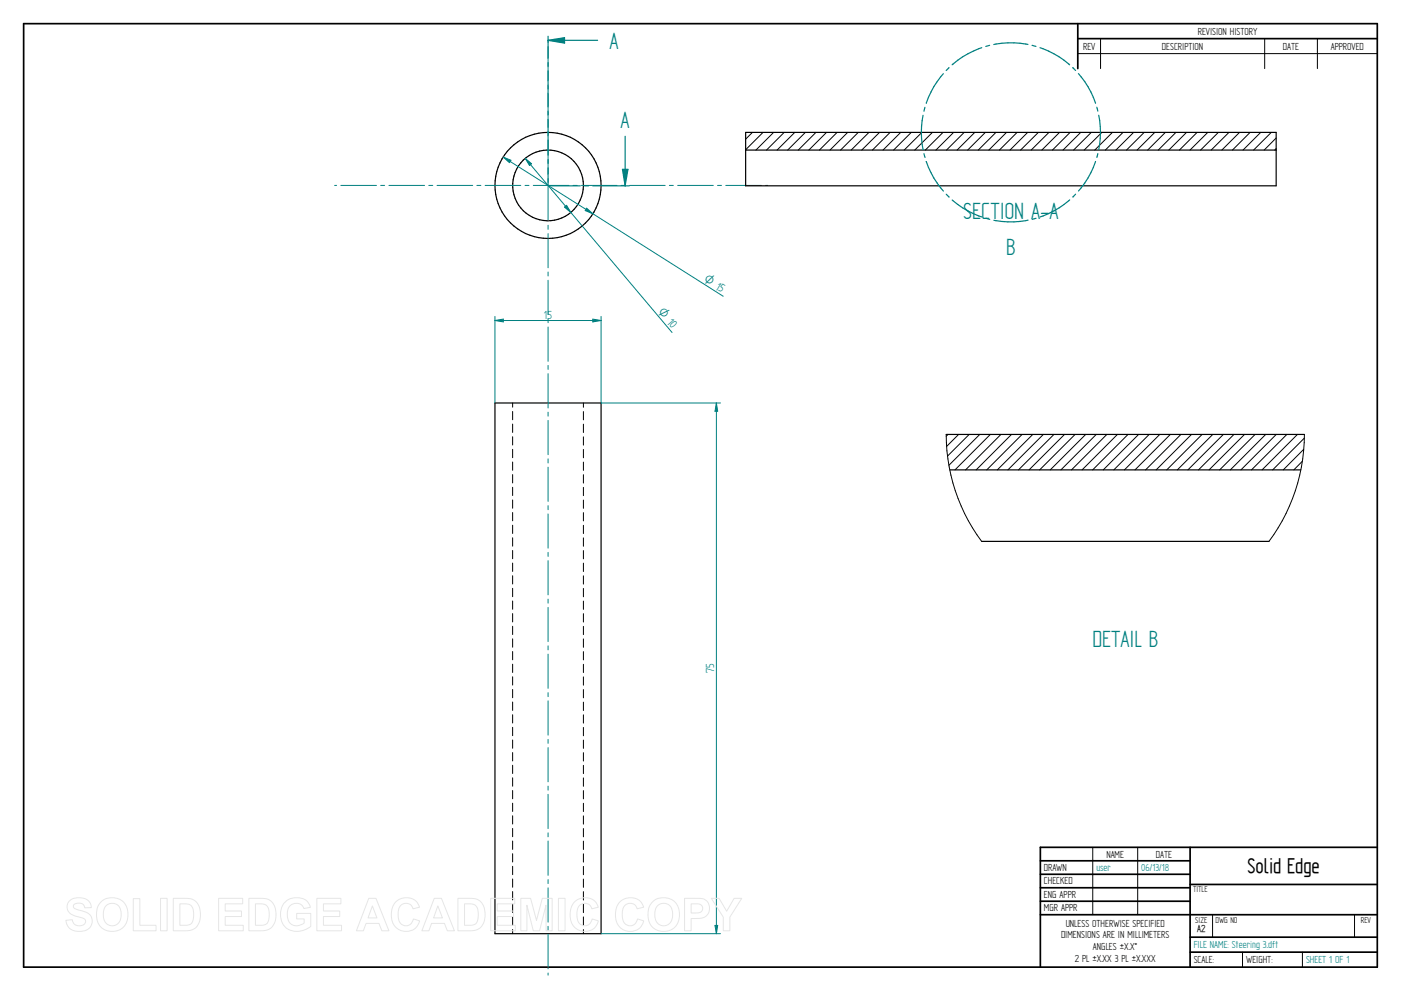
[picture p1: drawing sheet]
<svg xmlns="http://www.w3.org/2000/svg" width="594mm" height="420mm" viewBox="0 0 594 420" stroke-linecap="round" stroke-linejoin="round" font-family="sans-serif">
<g fill="none" stroke="#000" stroke-width=".72">
<path d="M10 10h574v400h-574zM457 10v19.1M457 16.4h127M504.6 359.2v50.8M584 359.2h-142.9v50.8M441.1 365h63.5M441.1 370.7h63.5M441.1 376.4h63.5M504.6 375h79.4M441.1 382.1h63.5M441.1 387.8h142.9M504.6 397.3h79.4"/>
<path d="M504.6 403.7h79.4"/>
</g>
<g fill="none" stroke="#000" stroke-width=".42">
<path d="M466.7 16.4v12.7M536.3 16.4v12.7M558.6 16.4v12.7M457 22.7h127M217.4 170.9v1.7M217.4 174.5v3.5M217.4 179.8v3.5M247.4 170.9v1.8M247.4 174.5v3.5M247.4 179.8v3.6M217.4 185.2v3.5M217.4 190.5v3.6"/>
<path d="M217.4 195.9v3.5M247.4 185.2v3.5M247.4 190.5v3.6M247.4 195.9v3.5M217.4 201.2v3.6M217.4 206.6v3.5M217.4 212v3.5M217.4 217.3v3.5M247.4 201.3v3.5M247.4 206.6v3.5M247.4 212v3.5M247.4 217.3v3.6"/>
<path d="M217.4 222.7v3.5M217.4 228v3.6M217.4 233.4v3.5M217.4 238.7v3.6M247.4 222.7v3.5M247.4 228v3.6M247.4 233.4v3.5M247.4 238.8v3.5M217.4 244.1v3.5M217.4 249.4v3.6M217.4 254.8v3.5M247.4 244.1v3.5"/>
<path d="M247.4 249.5v3.5M247.4 254.8v3.6M217.4 260.1v3.6M217.4 265.5v3.5M217.4 270.8v3.6M217.4 276.2v3.5M247.4 260.2v3.5M247.4 265.6v3.5M247.4 270.9v3.5M247.4 276.3v3.5M217.4 281.6v3.5M217.4 286.9v3.5"/>
<path d="M217.4 292.3v3.5M217.4 297.6v3.6M247.4 281.6v3.6M247.4 287v3.5M247.4 292.4v3.5M247.4 297.7v3.5M217.4 303v3.5M217.4 308.4v3.5M217.4 313.7v3.5M217.4 319.1v3.5M247.4 303.1v3.5M247.4 308.4v3.6"/>
<path d="M247.4 313.8v3.5M247.4 319.1v3.6M217.4 324.4v3.6M217.4 329.8v3.5M217.4 335.2v3.5M247.4 324.5v3.5M247.4 329.8v3.6M247.4 335.2v3.5M217.4 340.5v3.5M217.4 345.9v3.5M217.4 351.2v3.6M217.4 356.6v3.5"/>
<path d="M247.4 340.6v3.5M247.4 345.9v3.5M247.4 351.3v3.5M247.4 356.6v3.6M463.4 359.2v28.6M482.4 359.2v28.6M217.4 361.9v3.6M217.4 367.3v3.5M217.4 372.7v3.5M217.4 378v3.6M247.4 362v3.5M247.4 367.3v3.6"/>
<path d="M247.4 372.7v3.5M247.4 378v3.6M217.4 383.4v3.5M217.4 388.7v3.6M217.4 394.1v1.8M247.4 383.4v3.5M247.4 388.7v3.6M247.4 394.1v1.8M514.2 387.9v9.4M574.4 387.9v9.4M526.9 403.7v6.3M552.3 403.7v6.3"/>
</g>
<g fill="none" stroke="#000" stroke-width=".51">
<path d="M209.9 170.9h45v225h-45z"/>
<circle cx="232.4" cy="78.6" r="22.5"/>
<circle cx="232.4" cy="78.6" r="15"/>
</g>
<g fill="none" stroke="#008080" stroke-width=".42">
<path d="M232.4 17.1v.8M232.4 19.7v14.5M232.4 36.1v1.7M232.4 39.5v14.6M232.4 55.9v1.7M232.4 59.4v14.5M141.9 78.6h.8M144.5 78.6h15.1M161.4 78.6h1.7M164.9 78.6h15.1M181.8 78.6h1.7M185.3 78.6h15.1"/>
<path d="M202.2 78.6h1.7M205.7 78.6h15.1M222.6 78.6h1.7M226.1 78.6h15.2M232.4 75.7v1.7M232.4 79.2v14.5M243 78.6h1.7M246.5 78.6h15.2M263.4 78.6h1.7M266.9 78.6h15.2M283.8 78.6h1.7M287.4 78.6h15.1"/>
<path d="M304.2 78.6h1.7M307.8 78.6h15.1M324.6 78.6h.9M232.4 95.5v1.7M232.4 99v14.5M232.4 115.3v1.7M232.4 118.8v14.5M232.4 135.1v1.7M232.4 138.6v14.6M232.4 154.9v1.7M232.4 158.5v14.5M232.4 174.8v1.6"/>
<path d="M232.4 178.3v14.5M232.4 194.6v1.7M232.4 198.1v14.5M232.4 214.4v1.7M232.4 217.9v14.5M232.4 234.2v1.7M232.4 237.7v14.5M232.4 254v1.7M232.4 257.5v14.5M232.4 273.8v1.7M232.4 277.3v14.5M232.4 293.7v1.7"/>
<path d="M232.4 297.1v14.6M232.4 313.5v1.7M232.4 316.9v14.6M232.4 333.3v1.7M232.4 336.8v14.5M232.4 353.1v1.7M232.4 356.6v14.5M232.4 372.9v1.7M232.4 376.4v14.5M232.4 392.7v1.7M232.4 396.2v14.6M232.4 412.5v.9"/>
</g>
<path d="M253.4 17.1h-21v7.6M232.4 26.5v1.7M232.4 30v15.3M232.4 47.1v1.7M232.4 50.6v15.2M232.4 67.6v1.7M232.4 71.1v7.7h13.7M247.9 78.8h1.7M251.4 78.8h13.7" fill="none" stroke="#008080" stroke-width=".51"/>
<path d="M232.4 17.1l7-1.1v2.3z" fill="#008080"/>
<path d="M232.4 17.1l7-1.1v2.3zM265.1 57.8v21" fill="none" stroke="#008080" stroke-width=".51"/>
<path d="M263.9 71.8h2.4l-1.2 7z" fill="#008080"/>
<g fill="none" stroke="#008080" stroke-width=".51">
<path d="M232.4 15.4v1.7M419.6 19.2l-1.6 .5M435.9 18.8l-.9-.1a36.7 36.7 0 0 0-13.6 .2M437.6 19.2l1.7 .5M400 31.2l-1.1 1.4a38.8 38.8 0 0 0-6.1 11.2M402.4 28.7l-1.2 1.2M416.3 20.2l-1.3 .5a36.8 36.8 0 0 0-11.3 6.8M441 20.2l1.3 .5a35.8 35.8 0 0 1 11.3 6.8M454.9 28.7l1.2 1.2M457.3 31.2l1.2 1.4a36.7 36.7 0 0 1 6.1 11.1M391.4 48.9a36.8 36.8 0 0 0 0 14.5M392.2 45.5l-.4 1.7"/>
<path d="M465.1 45.5l.4 1.6M465.9 48.9a36.8 36.8 0 0 1 0 14.4M263.9 71.8h2.4l-1.2 7zM265.1 78.8h1.8M391.8 65.2l.5 1.6M392.8 68.5v.1a36 36 0 0 0 7.2 12.4M464.6 68.5l-.1 .1a36.1 36.1 0 0 1-7.2 12.4M465.5 65.1l-.4 1.7M401.2 82.3l1.3 1.3M403.8 84.8l.3 .3a37.4 37.4 0 0 0 12.2 6.9M418 92.5l1.7 .5M435.9 93.3l-.9 .3a37.9 37.9 0 0 1-13.6-.2"/>
<path d="M439.3 92.5l-1.6 .5M453.6 84.8l-.4 .3a37.9 37.9 0 0 1-12.2 6.9M456.1 82.3l-1.2 1.2"/>
</g>
<g fill="none" stroke="#000" stroke-width=".42">
<path d="M319.1 56.1l-2.9 2.9M323.5 56.1l-7.3 7.4M328 56.1l-7.5 7.5M332.5 56.1l-7.5 7.5M337 56.1l-7.5 7.5M341.5 56.1l-7.5 7.5M346 56.1l-7.5 7.5M350.5 56.1l-7.5 7.5M355 56.1l-7.5 7.5M359.4 56.1l-7.4 7.5M363.9 56.1l-7.5 7.5M368.5 56.1l-7.6 7.5"/>
<path d="M372.9 56.1l-7.5 7.5M377.4 56.1l-7.5 7.5M381.9 56.1l-7.5 7.5M386.4 56.1l-7.5 7.5M390.9 56.1l-7.5 7.5M395.4 56.1l-7.5 7.5M399.9 56.1l-7.5 7.5M404.4 56.1l-7.5 7.5M408.8 56.1l-7.4 7.5M413.3 56.1l-7.5 7.5M417.8 56.1l-7.5 7.5M422.3 56.1l-7.5 7.5"/>
<path d="M426.8 56.1l-7.5 7.5M431.3 56.1l-7.5 7.5M435.8 56.1l-7.5 7.5M440.3 56.1l-7.5 7.5M444.8 56.1l-7.5 7.5M449.3 56.1l-7.5 7.5M453.8 56.1l-7.5 7.5M458.3 56.1l-7.5 7.5M462.7 56.1l-7.5 7.5M467.2 56.1l-7.5 7.5M471.7 56.1l-7.5 7.5M476.2 56.1l-7.5 7.5"/>
<path d="M480.7 56.1l-7.5 7.5M485.2 56.1l-7.5 7.5M489.7 56.1l-7.5 7.5M494.2 56.1l-7.5 7.5M498.6 56.1l-7.5 7.5M503.1 56.1l-7.5 7.5M507.6 56.1l-7.5 7.5M512.1 56.1l-7.5 7.5M516.6 56.1l-7.5 7.5M521.1 56.1l-7.5 7.5M525.6 56.1l-7.5 7.5M530.1 56.1l-7.5 7.5"/>
<path d="M534.6 56.1l-7.5 7.5M539.1 56.1l-7.5 7.5M541.1 58.5l-5 5.1M541.1 63l-.6 .6M401.2 184.2a75.9 75.9 0 0 0 15.1 45.3M402 184.2l-.8 .8M406.5 184.2l-5.1 5.1M411 184.2l-9.2 9.2M415.5 184.2l-13.1 13.1M419.9 184.2l-14.9 15M424.4 184.2l-15 15M428.9 184.2l-15 15"/>
<path d="M433.4 184.2l-15 15M437.9 184.2l-15 15M442.4 184.2l-15 15M446.9 184.2l-15 15M451.4 184.2l-15 15M455.9 184.2l-15 15M460.4 184.2l-15.1 15M464.9 184.2l-15 15M469.3 184.2l-14.9 15M473.8 184.2l-15 15M478.3 184.2l-15 15M482.8 184.2l-15 15"/>
<path d="M487.3 184.2l-15 15M491.8 184.2l-15 15M496.3 184.2l-15 15M500.8 184.2l-15 15M505.2 184.2l-14.9 15M509.7 184.2l-15 15M514.3 184.2l-15.1 15M518.7 184.2l-15 15M523.2 184.2l-15 15M527.7 184.2l-15 15M532.2 184.2l-15 15M536.7 184.2l-15 15"/>
<path d="M541.2 184.2l-15 15M545.7 184.2l-15 15M550.2 184.2l-15 15M552.2 195.6l-3.6 3.6M552.8 190.5l-8.7 8.7M553.1 185.8l-13.4 13.4M553.1 184.2a75.9 75.9 0 0 1-15 45.3"/>
</g>
<path d="M316.2 56.1h224.9v22.7h-224.9zM316.2 63.6h224.9M401.2 184.2h151.9M402.8 199.2h148.8M416.3 229.5h121.8" fill="none" stroke="#000" stroke-width=".51"/>
<path d="M213.4 66.6l93.3 59M213.4 66.6l3.3 1.3-.7 1.1z" fill="none" stroke="#008080" stroke-width=".42"/>
<path d="M213.4 66.6l3.3 1.3-.7 1.1z" fill="#008080"/>
<path d="M248.7 88.3l2.7 2.3-3.2-1.3z" fill="none" stroke="#008080" stroke-width=".42"/>
<path d="M248.7 88.3l2.7 2.3-3.2-1.3z" fill="#008080"/>
<path d="M222.7 67.1l62.3 73.9M222.7 67.1l2.7 2.3-.9 .8z" fill="none" stroke="#008080" stroke-width=".42"/>
<path d="M222.7 67.1l2.7 2.3-.9 .8z" fill="#008080"/>
<path d="M239.3 87.8l.9-.8 1.9 3.1z" fill="none" stroke="#008080" stroke-width=".42"/>
<path d="M239.3 87.8l.9-.8 1.9 3.1z" fill="#008080"/>
<path d="M209.9 134.2v36.7M209.9 135.9l3.5-.6v1.2zM254.9 134.2v36.7" fill="none" stroke="#008080" stroke-width=".42"/>
<path d="M209.9 135.9l3.5-.6v1.2z" fill="#008080"/>
<path d="M251.4 135.3l3.5 .6-3.5 .6z" fill="none" stroke="#008080" stroke-width=".42"/>
<path d="M251.4 135.3l3.5 .6-3.5 .6z" fill="#008080"/>
<path d="M209.9 135.9h45M254.9 170.9h50.6M254.9 395.9h50.6M303.2 392.3h1.1l-.5 3.6z" fill="none" stroke="#008080" stroke-width=".42"/>
<path d="M303.2 392.3h1.1l-.5 3.6z" fill="#008080"/>
<path d="M303.8 170.9l.5 3.5h-1.1z" fill="none" stroke="#008080" stroke-width=".42"/>
<path d="M303.8 170.9l.5 3.5h-1.1z" fill="#008080"/>
<path d="M303.8 170.9v225" fill="none" stroke="#008080" stroke-width=".42"/>
<g fill="none" stroke="#e6e6e6" stroke-width=".42">
<path d="M29.6 381.8a6.5 6.5 0 0 1 8.5 .8l.6 2.2-2.8 .1a2.7 2.7 0 0 0-2.1-2 2.7 2.7 0 0 0-2.7 1.1 1.87 1.87 0 0 0 2.2 1.8l1.4 .4a4.4 4.4 0 0 1 4 6.2 6.4 6.4 0 0 1-9.1 1.3l-1.2-1.8-.5-1.7 2.7-.3a2.94 2.94 0 0 0 2.6 2.6 2.94 2.94 0 0 0 3.1-1.9 2.67 2.67 0 0 0-2.9-1.8 4.9 4.9 0 0 1-5-4.3l.4-1.6zM42.8 382.4a6.9 6.9 0 0 1 8.3-.8 6.9 6.9 0 0 1 3 7.7 6.7 6.7 0 0 1-8 5.5 6.7 6.7 0 0 1-5.1-8.3 6.1 6.1 0 0 1 1.8-4.1zM44.8 384.2a3.9 3.9 0 0 1 4.6-.8 3.9 3.9 0 0 1 2 4.3 3.8 3.8 0 0 1-1.9 4.3 3.8 3.8 0 0 1-4.6-.7 6.6 6.6 0 0 1-.1-7.1zM56.5 381h2.8v11.3h6.9v2.3h-9.7zM68.1 380.9h2.8v13.7h-2.8zM73.5 380.9h5a5.9 5.9 0 0 1 6.5 7 5.9 5.9 0 0 1-6.3 6.7h-5.2zM76.3 383.2h1.8a3.4 3.4 0 0 1 4 3.9v1.2a3.2 3.2 0 0 1-3.8 4h-2zM92.7 380.9h10.2v2.3h-7.4v3h6.9v2.4h-6.9v3.7h7.7v2.3h-10.5zM105.5 380.9h5.1a5.9 5.9 0 0 1 6.4 7 5.9 5.9 0 0 1-6.3 6.7h-5.2zM108.3 383.2h1.9a3.4 3.4 0 0 1 4 3.9v1.2a3.2 3.2 0 0 1-3.8 4h-2.1zM120.9 382.4a7.3 7.3 0 0 1 9.7 .1l1 2.2-2.7 .5a3.7 3.7 0 0 0-4.6-2 3.7 3.7 0 0 0-2.5 4.4 4.2 4.2 0 0 0 2.2 4.5 4.2 4.2 0 0 0 5-.8v-1.7h-3.2v-2.3h6v5.4a8.1 8.1 0 0 1-11.8-.8 8.3 8.3 0 0 1 .9-9.5zM134.4 380.9h10.2v2.3h-7.4v3h6.9v2.4h-6.9v3.7h7.6v2.3h-10.4z"/>
<path d="M156.4 380.9h3l5.5 13.7h-3l-1.2-3.1h-5.5l-1.1 3.1h-3zM157.9 384.1l1.9 5.1h-3.7zM167.7 382.5a6 6 0 0 1 10.2 2.1l-2.8 .7a3.2 3.2 0 0 0-3.9-2.2 3.2 3.2 0 0 0-2.4 3.8 4.6 4.6 0 0 0 2.5 5.5 3.2 3.2 0 0 0 4-2.8l2.6 .8a6.1 6.1 0 0 1-7.2 4.3 6.1 6.1 0 0 1-4.8-6.8 7.7 7.7 0 0 1 1.8-5.4zM184.1 380.9h3.1l5.5 13.7h-3l-1.2-3.1h-5.5l-1.1 3.1h-3zM185.7 384.1l1.9 5.1h-3.8zM194.2 380.9h5a5.9 5.9 0 0 1 6.5 7 5.9 5.9 0 0 1-6.3 6.7h-5.2zM197 383.2h1.8a3.4 3.4 0 0 1 4 3.9v1.2a3.2 3.2 0 0 1-3.8 4h-2zM208.1 380.9h10.2v2.3h-7.4v3h6.9v2.4h-6.9v3.7h7.6v2.3h-10.4zM220.8 380.9h4.2l2.5 9.3 2.4-9.3h4.2v13.7h-2.5l-.1-10.8-2.7 10.8h-2.7l-2.7-10.8v10.8h-2.6zM236.8 380.9h2.8v13.7h-2.8zM243.5 382.5a6 6 0 0 1 10.2 2.1l-2.8 .7a3.2 3.2 0 0 0-3.8-2.2 3.2 3.2 0 0 0-2.4 3.8 4.6 4.6 0 0 0 2.4 5.5 3.2 3.2 0 0 0 4-2.8l2.6 .8a6.1 6.1 0 0 1-7.2 4.3 6.1 6.1 0 0 1-4.7-6.8 7.7 7.7 0 0 1 1.7-5.4zM262.7 382.5a6 6 0 0 1 10.2 2.1l-2.7 .7a3.2 3.2 0 0 0-3.9-2.2 3.2 3.2 0 0 0-2.4 3.8 4.6 4.6 0 0 0 2.4 5.5 3.2 3.2 0 0 0 4-2.8l2.7 .8a6.1 6.1 0 0 1-7.2 4.3 6.1 6.1 0 0 1-4.8-6.8 7.7 7.7 0 0 1 1.7-5.4z"/>
<path d="M276.7 382.4a6.9 6.9 0 0 1 8.3-.8 6.9 6.9 0 0 1 3 7.7 6.7 6.7 0 0 1-8.1 5.5 6.7 6.7 0 0 1-5.1-8.3 6.1 6.1 0 0 1 1.9-4.1zM278.7 384.2a3.9 3.9 0 0 1 4.6-.8 3.9 3.9 0 0 1 1.9 4.3 3.8 3.8 0 0 1-1.8 4.3 3.8 3.8 0 0 1-4.7-.7 6.6 6.6 0 0 1 0-7.1zM290.3 380.9h5.2a4.4 4.4 0 0 1 5.4 4.3 4.4 4.4 0 0 1-5.4 4.2h-2.4v5.2h-2.8zM293.1 383.2h1.8a2.1 2.1 0 0 1 2.6 .6 2.1 2.1 0 0 1 0 2.6 3.4 3.4 0 0 1-2.9 .7h-1.5zM301.6 380.9h3.3l3.2 5.4 3.2-5.4h3.2l-5 7.9v5.8h-2.8v-5.8z"/>
</g>
<g font-size="11.3" fill="#008080">
<text x="258.5" y="20.6">A</text>
<text x="263.2" y="54.3">A</text>
<text x="408.5" y="92.8">SECTION A-A</text>
<text x="426.7" y="108.1">B</text>
<text x="463.2" y="274.2">DETAIL B</text>
</g>
<text font-size="10.1" x="529" y="370.2">Solid Edge</text>
<g font-size="5.6" fill="#008080">
<text x="230.7" y="135">15</text>
<text x="302.9" y="285.5" transform="rotate(-90 302.9 285.5)">75</text>
</g>
<g font-size="5.4" fill="#008080">
<text x="298.1" y="119.2" transform="rotate(32 298.1 119.2)">O 15</text>
<text x="278.8" y="132.2" transform="rotate(50 278.8 132.2)">O 10</text>
</g>
<g font-size="4.9">
<text x="507.9" y="14.7">REVISION HISTORY</text>
<text x="459.3" y="21">REV</text>
<text x="492.7" y="21">DESCRIPTION</text>
<text x="544" y="21">DATE</text>
<text x="564.3" y="21">APPROVED</text>
<text x="469.1" y="363.6">NAME</text>
<text x="490.1" y="363.6">DATE</text>
<text x="442.7" y="369.3">DRAWN</text>
<text x="442.7" y="375">CHECKED</text>
<text x="442.7" y="380.7">ENG APPR</text>
<text x="442.7" y="386.4">MGR APPR</text>
<text x="451.9" y="392.9">UNLESS OTHERWISE SPECIFIED</text>
<text x="449.9" y="397.9">DIMENSIONS ARE IN MILLIMETERS</text>
<text x="455.7" y="407.8">2 PL ±X.XX 3 PL ±X.XXX</text>
<text x="463.5" y="402.9">ANGLES ±X.X°</text>
<text x="506.2" y="408.3">SCALE:</text>
<text x="528.4" y="408.3">WEIGHT:</text>
</g>
<g font-size="4.9" fill="#008080">
<text x="464.9" y="369.3">user</text>
<text x="483.9" y="369.3">06/13/18</text>
<text x="506.2" y="402">FILE NAME: Steering 3.dft</text>
<text x="553.8" y="408.4">SHEET 1 OF 1</text>
</g>
<text font-size="4.8" x="507.7" y="395.3">A2</text>
<g font-size="4.1">
<text x="505.9" y="378.3">TITLE</text>
<text x="506.9" y="391.1">SIZE</text>
<text x="515.4" y="391.1">DWG NO</text>
<text x="577" y="391.1">REV</text>
</g>
</svg>
